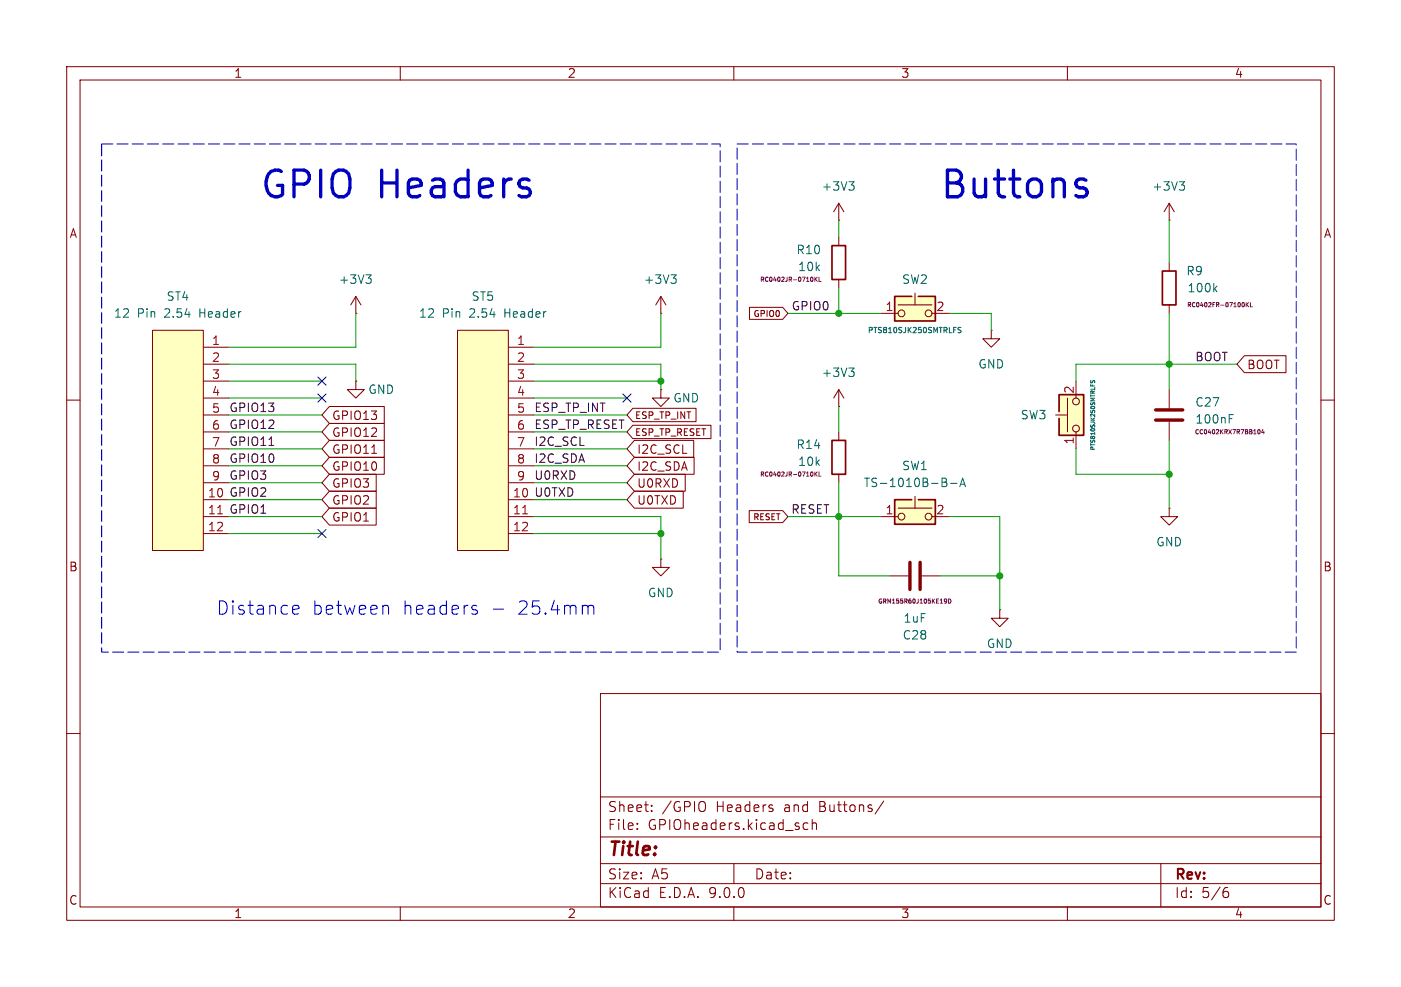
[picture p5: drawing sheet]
<svg xmlns="http://www.w3.org/2000/svg" width="210mm" height="148mm" viewBox="0 0 210 148" stroke-linecap="round" stroke-linejoin="round" font-family="sans-serif">
<g fill="none" stroke="#840000" stroke-width=".15">
<path d="M10 10h190v128h-190zM12 12h186v124h-186zM60 10v2M110 10v2M160 10v2M125.7 35.6v1.2M53.3 57.2v1.2h1.3l-1.3 1.3-1.2-1.3h1.2M53.3 57.2h.1M125.7 41.9v1.3M10 60h2M198 60h2M10 110h2"/>
<path d="M90 104h108v32h-108zM90 119.5h108M198 110h2M60 136v2M90 132.5h108M90 129.5h108M90 125.5h108M95.5 124.2v.2M95.5 123.5v.1M97.7 121.5v.2M97.7 120.8v.1M105.7 120.4v1.1"/>
<path d="M110 136v2M110 129.5v3M121.1 123.5l-.4-.1-.3 .3v.4l.1 .2h.6M121.8 123.5a.37 .37 0 0 1 .6 .1v.8M121.8 122.9v1.5M132.5 120.1l-1.3 1.9M160 136v2M174 129.5v6.5M183.6 133.7h.4l.2 .2-.1 .5-.2 .2h-.3M184 133.1l-.4 .1"/>
</g>
<path d="M124.7 36.8h2v5.1h-2z" fill="none" stroke="#840000" stroke-width=".25"/>
<path d="M121.7 41.6a.4 .4 0 0 1 0 .6M122.1 41.6v.6M122.2 41.8l.3 .4M122.5 41.6l-.4 .3M122.8 41.6v.6h.3" fill="none" stroke="#840084" stroke-width=".15"/>
<path d="M134.1 74.9h6.1v3.8h-6.1z" fill="#ffffc2"/>
<g fill="none" stroke="#840000" stroke-width=".15">
<path d="M99.1 47h.1M99.1 44.5l-.8 1.2M99.1 44.5l.7 1.2M99.1 44.5v2.5M175.3 58.4v2.8M132.1 77.5h2.5M134.6 76.2h5.1M137.2 74.4v1.8M139.7 77.5h2.5M175.3 63.2v2.8M99.1 83.8v1.3h1.2l-1.2 1.3-1.3-1.3h1.3M99.1 83.8h.1"/>
<path d="M133.3 86.4h2.8M138.2 86.4h2.8M149.9 91.4v1.3h1.2l-1.2 1.3-1.3-1.3h1.3M149.9 91.4h.1"/>
<circle cx="135.1" cy="77.5" r=".51"/>
<circle cx="139.2" cy="77.5" r=".51"/>
</g>
<path d="M136.7 74.9h-2.6v3.7h6.1v-3.7h-2.5" fill="none" stroke="#840000" stroke-width=".25"/>
<path d="M100.6 41.2h.8l-.5 .5M101.1 41.7l.3 .2v.3l-.3 .3M141.2 71.7h.4l.2 .1 .1 .3-.3 .2M141.2 72.3h.4M141.6 72.3a.34 .34 0 0 1 .3 .3 .34 .34 0 0 1-.2 .4h-.5M142.5 72.5h.9M143.9 73l.4-1.3 .4 1.3M144 72.6h.6M184.3 62.8h.4M184.3 62.2h.6" fill="none" stroke="#006464" stroke-width=".15"/>
<path d="M173.2 61.5h4.1M173.2 63h4.1M136.4 84.3v4.1M137.9 84.3v4.1" fill="none" stroke="#840000" stroke-width=".51"/>
<path d="M188.6 64.5l.1-.1a.31 .31 0 0 1 .2 .3 .31 .31 0 0 1-.3 .3v-.1M189.3 64.4l-.2 .4h.4M189.4 64.6v.5M141.6 89.9l.2-.1 .1 .1v.4l-.3 .2M141.9 90.1l-.1 .1h-.2M142.2 89.8a.32 .32 0 0 1 .3 .3 .32 .32 0 0 1-.3 .4z" fill="none" stroke="#840084" stroke-width=".15"/>
<path d="M68.6 49.5h7.6v33.1h-7.6z" fill="#ffffc2"/>
<g fill="none" stroke="#840000" stroke-width=".15">
<path d="M53.3 47h.1M53.3 44.5l-.7 1.2M53.3 44.5l.8 1.2M53.3 44.5v2.5M68.6 49.5h7.6v33.1h-7.6zM76.2 52.1h3.8M76.2 54.6h3.8M76.2 57.2h3.8M76.2 59.7h3.8M99.1 58.4v1.3h1.2l-1.2 1.3-1.3-1.3h1.3M99.1 58.4h.1M76.2 62.2h3.8"/>
<path d="M76.2 64.8h3.8M76.2 67.3h3.8M76.2 69.9h3.8M76.2 72.4h3.8M76.2 74.9h3.8M76.2 77.5h3.8M76.2 80h3.8"/>
</g>
<path d="M78.3 77.1h.8" fill="none" stroke="#a90000" stroke-width=".15"/>
<path d="M54.9 41.2h.7l-.4 .5M55.4 41.7l.2 .2v.3l-.2 .3" fill="none" stroke="#006464" stroke-width=".15"/>
<path d="M22.9 49.5h7.6v33.1h-7.6z" fill="#ffffc2"/>
<g fill="none" stroke="#840000" stroke-width=".15">
<path d="M125.7 33h.1M125.7 30.5l-.7 1.3M125.7 30.5l.8 1.3M125.7 30.5v2.5M175.3 33h.1M175.3 30.5l-.8 1.3M175.3 30.5l.7 1.3M175.3 30.5v2.5M175.3 39.4v1.2M22.9 49.5h7.6v33.1h-7.6zM30.5 52.1h3.8M30.5 54.6h3.8"/>
<path d="M30.5 57.2h3.8M30.5 59.7h3.8M175.3 45.7v1.3M30.5 62.2h3.8M30.5 64.8h3.8M30.5 67.3h3.8M30.5 69.9h3.8M30.5 72.4h3.8M30.5 74.9h3.8M30.5 77.5h3.8M125.7 64.8v1.2M125.7 71.1v1.3"/>
<path d="M30.5 80h3.8"/>
</g>
<path d="M32.6 77.1h.8" fill="none" stroke="#a90000" stroke-width=".15"/>
<path d="M127.2 27.2h.8l-.4 .5M127.8 27.7l.2 .3v.3l-.2 .2M176.8 27.2h.8l-.5 .5M177.3 27.7l.3 .3v.3l-.3 .2M182.1 43.3l.3 .5M182.4 42.9l-.5 .5" fill="none" stroke="#006464" stroke-width=".15"/>
<path d="M174.2 40.6h2.1v5.1h-2.1zM124.7 66h2v5.1h-2z" fill="none" stroke="#840000" stroke-width=".25"/>
<path d="M186.3 45.4a.34 .34 0 0 1 .2 .3 .34 .34 0 0 1-.2 .3M186.8 45.4v.6M186.9 45.6l.3 .4M187.2 45.4l-.4 .3M187.4 45.4v.6h.3M121.7 70.8a.4 .4 0 0 1 0 .6M122.1 70.8v.6M122.2 71l.3 .4M122.5 70.8l-.4 .3M122.8 70.8v.6h.3" fill="none" stroke="#840084" stroke-width=".15"/>
<path d="M134.1 44.5h6.1v3.8h-6.1z" fill="#ffffc2"/>
<g fill="none" stroke="#840000" stroke-width=".15">
<path d="M132.1 47h2.5M134.6 45.7h5.1M137.2 43.9v1.8M139.7 47h2.5"/>
<circle cx="135.1" cy="47" r=".51"/>
<circle cx="139.2" cy="47" r=".51"/>
</g>
<path d="M136.7 44.5h-2.6v3.6h6.1v-3.6h-2.5" fill="none" stroke="#840000" stroke-width=".25"/>
<path d="M144.1 49.1l-.5 .1v.2l.4 .1 .1 .2-.2 .2h-.3" fill="none" stroke="#006464" stroke-width=".15"/>
<path d="M158.7 59.2h3.9v6.1h-3.9z" fill="#ffffc2"/>
<g fill="none" stroke="#840000" stroke-width=".15">
<path d="M112.3 46.1h5l.8 .9-.8 .9h-5zM125.7 58.4l-.7 1.3M125.7 58.4l.8 1.3M125.7 58.4v2.6M148.6 49.5v1.3h1.3l-1.3 1.3-1.3-1.3h1.3M148.6 49.5h.1M160 59.7v5.1M161.3 57.2v2.5M186.5 53.3h6.3v2.6h-6.3l-1.1-1.3zM49.4 63.5h8.2v2.5h-8.2l-1.1-1.2zM49.4 61h8.2v2.5h-8.2l-1.1-1.3zM49.4 76.2h7v2.5h-7l-1.1-1.2z"/>
<path d="M49.4 68.6h8.2v2.5h-8.2l-1.1-1.2zM49.4 71.1h7v2.6h-7l-1.1-1.3zM49.4 66h8.2v2.6h-8.2l-1.1-1.3zM49.4 73.7h7v2.5h-7l-1.1-1.3zM55.7 68h.7M94.9 63.8h11.7v2h-11.7l-.9-1zM94.9 61.2h9.4v2h-9.4l-.9-1zM95.1 71.1h7.6v2.6h-7.6l-1.1-1.3zM95.1 68.6h8.9v2.5h-8.9l-1.1-1.2zM95.1 73.7h7.3v2.5h-7.3l-1.1-1.3zM95.1 66h8.9v2.6h-8.9l-1.1-1.3zM112.3 76.6h5l.8 .9-.8 .9h-5z"/>
<path d="M125.7 61h.1M158.2 62.2h1.8M161.3 64.8v2.5M175.3 76.2v1.3h1.2l-1.2 1.2-1.3-1.2h1.3M175.3 76.2h.1"/>
<circle cx="161.3" cy="60.2" r=".51"/>
<circle cx="161.3" cy="64.3" r=".51"/>
</g>
<path d="M158.7 61.7v-2.5h3.7v6.1h-3.7v-2.6" fill="none" stroke="#840000" stroke-width=".25"/>
<path d="M127.2 55.2h.8l-.4 .5M127.8 55.7l.2 .2v.3l-.2 .3M163.5 57.1l.1 .3a.25 .25 0 0 0 .3-.3h.2v.3" fill="none" stroke="#006464" stroke-width=".15"/>
<path d="M40.3 66.8h.7" fill="none" stroke="#0f0f0f" stroke-width=".15"/>
<g fill="none" stroke="#009600" stroke-width=".15">
<path d="M125.7 33v2.6M175.3 33v6.4M34.3 54.6h19v2.6M34.3 59.7h14M34.3 57.2h14M53.3 47v5.1h-19M80 54.6h19.1v3.8M80 59.7h14M80 57.2h19.1M99.1 47v5.1h-19.1M118.1 47h14M125.7 43.2v3.8"/>
<path d="M142.2 47h6.4v2.5M175.3 47v11.4M185.4 54.6h-24.1v2.6M34.3 64.8h14M34.3 69.9h14M34.3 67.3h14M34.3 72.4h14M34.3 62.2h14M34.3 77.5h14M34.3 74.9h14M80 64.8h14M80 69.9h14"/>
<path d="M80 67.3h14M80 72.4h14M80 62.2h14M80 77.5h19.1v6.3M80 74.9h14M118.1 77.5h14M125.7 72.4v14h7.6M125.7 61v3.8M142.2 77.5h7.7v13.9M161.3 67.3v3.8h14M175.3 66v10.2M34.3 80h14"/>
<path d="M80 80h19.1M141 86.4h8.9"/>
</g>
<path d="M47.7 56.5l1.2 1.3M47.7 59.1l1.2 1.2M48.9 56.5l-1.2 1.3M48.9 59.1l-1.2 1.2M93.4 59.1l1.2 1.2M94.6 59.1l-1.2 1.2M47.7 79.4l1.2 1.2M48.9 79.4l-1.2 1.2" fill="none" stroke="#000084" stroke-width=".15"/>
<path d="M79.3 28.4l.2 .4-.2 .5M161.3 27.6l.1 .4 .4 .2h.6l.4 .2 .2 .4-.2 .5-.4 .2h-.8l-.3-.2M162.8 27l-.4-.2h-.6l-.4 .2-.1 .4" fill="none" stroke="#0000c2" stroke-width=".5"/>
<path d="M44 92l.2 .1 .5-.1M44 90.9l.5-.1 .2 .1 .1 .4-.9 .1M58 90.8l.2 .3v1M71 91.4l.5 .1 .1 .3-.3 .3h-.4M71 90.8l.5 .1M74 91.3h1.5M88.4 90.8l.5 .1 .1 .2v1" fill="none" stroke="#0000c2" stroke-width=".15"/>
<path d="M15.2 21.6h92.7v76.2h-92.7zM110.5 21.6h83.8v76.2h-83.8z" fill="none" stroke="#0000c2" stroke-width=".15" stroke-dasharray="1.7 .6"/>
<g fill="#009600" stroke="#009600" stroke-width=".15">
<circle cx="175.3" cy="54.6" r=".46"/>
<circle cx="175.3" cy="71.1" r=".46"/>
<circle cx="99.1" cy="80" r=".46"/>
<circle cx="99.1" cy="57.2" r=".46"/>
<circle cx="125.7" cy="47" r=".46"/>
<circle cx="149.9" cy="86.4" r=".46"/>
<circle cx="125.7" cy="77.5" r=".46"/>
</g>
<g font-size="5.6" fill="#0000c2">
<text x="38.8" y="30.4">GPIO</text>
<text x="56.6" y="30.4">Headers</text>
<text x="140.7" y="30.4">Buttons</text>
</g>
<g font-size="2.8" fill="#0000c2">
<text x="32.4" y="92.4">Distance</text>
<text x="46.8" y="92.4">between</text>
<text x="60.3" y="92.4">headers</text>
<text x="77.7" y="92.4">25.4mm</text>
</g>
<text font-size="2.8" fill="#840000" x="91" y="128.9">Title:</text>
<g font-size="2.1" fill="#840000">
<text x="91" y="124.7">File:</text>
<text x="91" y="122">Sheet:</text>
<text x="97.1" y="124.7">GPIOheaders.kicad_sch</text>
<text x="99.2" y="122">/GPIO</text>
<text x="107.4" y="122">Headers</text>
<text x="117.7" y="122">and</text>
<text x="123.1" y="122">Buttons/</text>
<text x="91" y="134.9">KiCad</text>
<text x="91" y="132.1">Size:</text>
<text x="97.7" y="132.1">A5</text>
<text x="98.7" y="134.9">E.D.A.</text>
<text x="106.3" y="134.9">9.0.0</text>
<text x="113" y="132.1">Date:</text>
<text x="176" y="132.3">Rev:</text>
<text x="176" y="134.9">Id:</text>
<text x="180.1" y="134.9">5/6</text>
</g>
<g font-size="1.8" fill="#840000">
<text x="35" y="11.9">1</text>
<text x="85" y="11.9">2</text>
<text x="135" y="11.9">3</text>
<text x="185" y="11.9">4</text>
<text x="10.3" y="35.9">A</text>
<text x="198.4" y="35.9">A</text>
<text x="186.8" y="55.6">BOOT</text>
<text x="49.7" y="65.7">GPIO12</text>
<text x="49.7" y="63.2">GPIO13</text>
<text x="49.7" y="70.8">GPIO10</text>
<text x="49.7" y="68.3">GPIO11</text>
<text x="95.4" y="70.8">I2C_SDA</text>
<text x="95.4" y="68.3">I2C_SCL</text>
<text x="49.7" y="73.3">GPIO3</text>
<text x="49.7" y="75.9">GPIO2</text>
<text x="95.4" y="73.3">U0RXD</text>
<text x="95.4" y="75.9">U0TXD</text>
<text x="49.7" y="78.4">GPIO1</text>
<text x="10.3" y="85.9">B</text>
<text x="198.3" y="85.9">B</text>
<text x="10.3" y="135.9">C</text>
<text x="35" y="137.9">1</text>
<text x="85" y="137.9">2</text>
<text x="135" y="137.9">3</text>
<text x="185" y="137.9">4</text>
<text x="198.3" y="135.9">C</text>
</g>
<g font-size="1.8" fill="#006464">
<text x="123.1" y="28.8">+3V3</text>
<text x="172.6" y="28.8">+3V3</text>
<text x="119.3" y="38.3">R10</text>
<text x="119.5" y="40.9">10k</text>
<text x="177.7" y="41.5">R9</text>
<text x="17" y="47.9">12</text>
<text x="20.6" y="47.9">Pin</text>
<text x="24.8" y="47.9">2.54</text>
<text x="24.9" y="45.3">ST4</text>
<text x="30.2" y="47.9">Header</text>
<text x="50.7" y="42.8">+3V3</text>
<text x="62.7" y="47.9">12</text>
<text x="66.3" y="47.9">Pin</text>
<text x="70.5" y="47.9">2.54</text>
<text x="70.6" y="45.3">ST5</text>
<text x="75.9" y="47.9">Header</text>
<text x="96.4" y="42.8">+3V3</text>
<text x="135.1" y="42.8">SW2</text>
<text x="177.9" y="44">100k</text>
<text x="55.1" y="59.3">GND</text>
<text x="123.1" y="56.7">+3V3</text>
<text x="146.6" y="55.5">GND</text>
<text x="100.8" y="60.6">GND</text>
<text x="152.9" y="63.1">SW3</text>
<text x="179.1" y="63.7">100nF</text>
<text x="179.1" y="61.2">C27</text>
<text x="119.3" y="67.5">R14</text>
<text x="119.5" y="70.1">10k</text>
<text x="135.1" y="70.7">SW1</text>
<text x="129.4" y="73.3">TS-1010B-B-A</text>
<text x="173.2" y="82.1">GND</text>
<text x="97" y="89.8">GND</text>
<text x="135.3" y="93.6">1uF</text>
<text x="135.2" y="96.1">C28</text>
<text x="147.8" y="97.4">GND</text>
</g>
<g font-size="1.8" fill="#0f0f0f">
<text x="118.6" y="46.6">GPIO0</text>
<text x="179.1" y="54.3">BOOT</text>
<text x="34.3" y="64.4">GPIO12</text>
<text x="34.3" y="61.9">GPIO13</text>
<text x="80" y="61.9">ESP_TP_INT</text>
<text x="80" y="64.4">ESP_TP_RESET</text>
<text x="34.3" y="67">GPIO11</text>
<text x="34.3" y="69.5">GPIO10</text>
<text x="80" y="67">I2C_SCL</text>
<text x="80" y="69.5">I2C_SDA</text>
<text x="34.3" y="77.1">GPIO1</text>
<text x="34.3" y="74.6">GPIO2</text>
<text x="34.3" y="72">GPIO3</text>
<text x="80" y="72">U0RXD</text>
<text x="80" y="74.6">U0TXD</text>
<text x="118.5" y="77.1">RESET</text>
</g>
<g font-size="1.8" fill="#a90000">
<text x="132.6" y="46.7">1</text>
<text x="140.3" y="46.7">2</text>
<text x="31.7" y="51.8">1</text>
<text x="77.4" y="51.8">1</text>
<text x="31.7" y="54.4">2</text>
<text x="31.7" y="56.9">3</text>
<text x="31.7" y="59.4">4</text>
<text x="77.4" y="54.4">2</text>
<text x="77.4" y="56.9">3</text>
<text x="77.4" y="59.4">4</text>
<text x="161" y="59.1" transform="rotate(-90 161 59.1)">2</text>
<text x="31.7" y="62">5</text>
<text x="31.7" y="64.5">6</text>
<text x="77.4" y="62">5</text>
<text x="77.4" y="64.5">6</text>
<text x="31.7" y="67.1">7</text>
<text x="31.7" y="69.6">8</text>
<text x="77.4" y="67.1">7</text>
<text x="77.4" y="69.6">8</text>
<text x="161" y="66.7" transform="rotate(-90 161 66.7)">1</text>
<text x="31.1" y="74.7">10</text>
<text x="31.1" y="77.2">11</text>
<text x="31.7" y="72.1">9</text>
<text x="76.8" y="74.7">10</text>
<text x="76.8" y="77.2">11</text>
<text x="77.4" y="72.1">9</text>
<text x="132.6" y="77.2">1</text>
<text x="140.3" y="77.2">2</text>
<text x="31.1" y="79.8">12</text>
<text x="76.8" y="79.8">12</text>
</g>
<g font-size="1.4" fill="#840000">
<text x="95.1" y="65.6">ESP_TP_RESET</text>
<text x="95.1" y="63">ESP_TP_INT</text>
</g>
<g font-size="1.3" fill="#840000">
<text x="112.8" y="47.7">GPIO0</text>
<text x="112.7" y="78.2">RESET</text>
</g>
<text font-size="1.1" fill="#006464" x="130" y="50.2">PTS810SJK250SMTRLFS</text>
<g font-size=".9" fill="#840084">
<text x="113.8" y="42.5">RC0402JR-0710KL</text>
<text x="177.8" y="46.3">RC0402FR-07100KL</text>
<text x="179" y="65.3">CC0402KRX7R7BB104</text>
<text x="113.8" y="71.7">RC0402JR-0710KL</text>
<text x="131.5" y="90.7">GRM155R60J105KE19D</text>
</g>
<text font-size=".8" fill="#006464" x="164.4" y="67.7" transform="rotate(-90 164.4 67.7)">PTS810SJK250SMTRLFS</text>
</svg>
